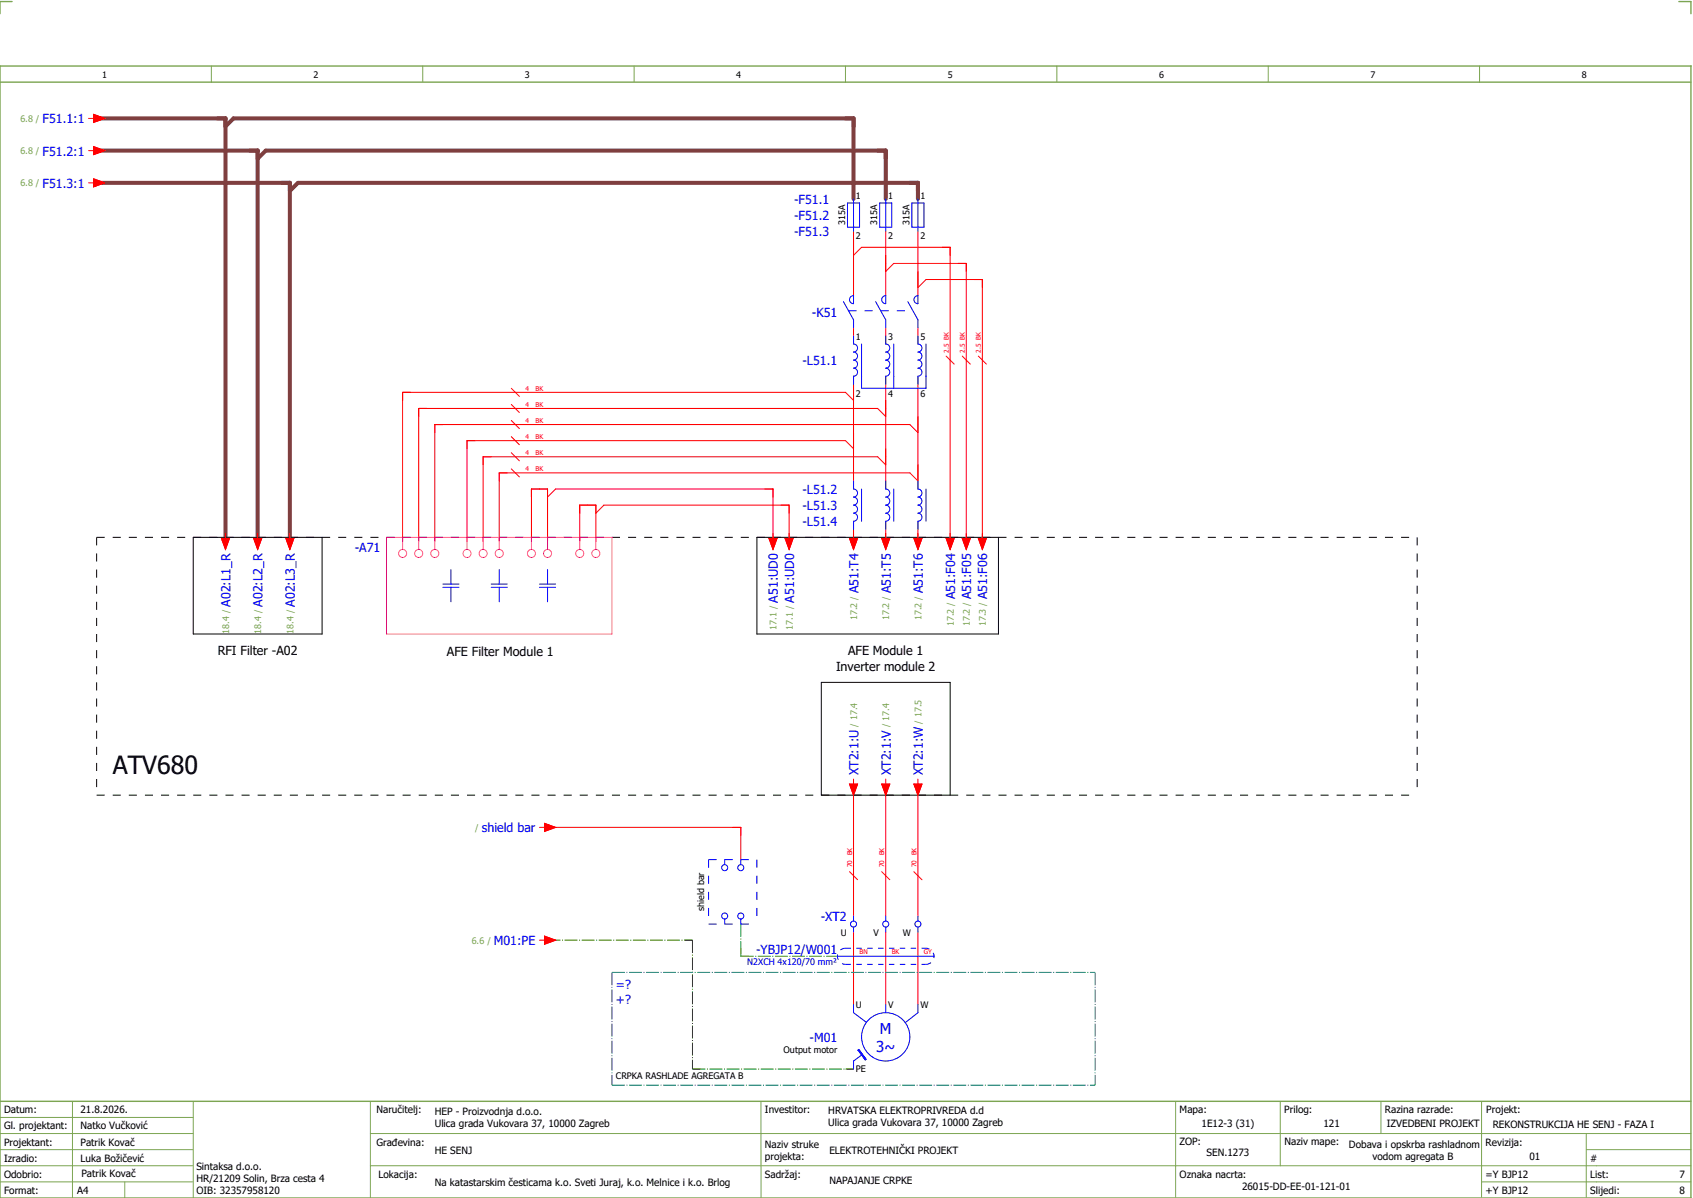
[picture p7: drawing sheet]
<svg xmlns="http://www.w3.org/2000/svg" width="421mm" height="297mm" viewBox="0 0 421 297" stroke-linecap="round" stroke-linejoin="round" font-family="sans-serif">
<path d="M0 16.4h420v281h-420zM3 .4h-3v3M417 .4h3v3M0 20.4h420M0 273.4h420" fill="none" stroke="#7ca552" stroke-width=".35"/>
<g fill="none" stroke="#7ca552" stroke-width=".25">
<path d="M52.5 16.4v4M105 16.4v4M157.5 16.4v4M210 16.4v4M262.5 16.4v4M315 16.4v4M367.5 16.4v4M0 277.4h48M18 273.4v24M48 273.4v24M92 273.4v24M189 273.4v24"/>
<path d="M292 273.4v23.8M318 273.4v16M343 273.4v8M368 273.4v23.8M0 281.4h48M0 285.4h47.8M0 293.4h47.8M31 293.4v4M47.8 289.4h-47.8M92 281.4h328M92 289.4h328M368 293.4h52"/>
<path d="M394 285.4h26M394 281.4v15.8"/>
</g>
<path d="M24 37.4h40v97M24 29.4h32v105M56 31.4l2-2h154v20M64 39.4l2-2h154v12M24 45.4h48v89M72 47.4l2-2h154v4" fill="none" stroke="#7f3f3f" stroke-width="1"/>
<path d="M136 233.4h36M170 233.4h2M172 233.4v32M172 233.4v2M172 265.4h40M172 263.4v2M172 265.4h2M210 265.4h2M212 263.4v2" fill="none" stroke="#008000" stroke-width=".25" stroke-dasharray="3.2 .4 .3 .4" stroke-linecap="butt"/>
<path d="M184 237.4h24M184 229.4v8M184 235.4v2M184 237.4h2" fill="none" stroke="#00be00" stroke-width=".25" stroke-dasharray="3.2 .4 .3 .4" stroke-linecap="butt"/>
<g fill="none" stroke="#f00" stroke-width=".25">
<path d="M22 29.4h1.2M22 37.4h1.2M23.2 28.4l2.8 1-2.8 1zM23.2 36.4l2.8 1-2.8 1zM22 45.4h1.2M23.2 44.4l2.8 1-2.8 1zM212 57.4v16M220 57.4v16M228 57.4v16M212 63.4l2-2h22v73M220 67.4l2-2h18v69M228 71.4l2-2h14v65"/>
<path d="M127 96.4l2 2M212 81.4v4M212 93.4v28M212 99.4l-2-2h-110v37M220 81.4v4M220 93.4v28M228 81.4v4M228 93.4v28M235 88.4l2 2M239 88.4l2 2M243 88.4l2 2M127 116.4l2 2"/>
<path d="M127 112.4l2 2M127 108.4l2 2M127 104.4l2 2M127 100.4l2 2M212 111.4l-2-2h-94v25M220 103.4l-2-2h-114v33M220 115.4l-2-2h-98v21M228 107.4l-2-2h-118v29M228 119.4l-2-2h-102v17M55 133.6h2l-1 2.8zM56 132.4v1.2M63 133.6h2l-1 2.8z"/>
<path d="M64 132.4v1.2M71 133.6h2l-1 2.8zM72 132.4v1.2M132 134.4v-13h4v13M136 123.4l2-2h54v13M144 134.4v-9h4v9M148 127.4l2-2h46v9M191 133.6h2l-1 2.8zM195 133.6h2l-1 2.8zM211 133.6h2l-1 2.8zM212 129.4v5M219 133.6h2l-1 2.8z"/>
<path d="M220 129.4v5M227 133.6h2l-1 2.8zM228 129.4v5M235 133.6h2l-1 2.8zM239 133.6h2l-1 2.8zM243 133.6h2l-1 2.8zM211 194.6h2l-1 2.8zM212 193.4v1.2M212 196.4v31M219 194.6h2l-1 2.8zM220 193.4v1.2M220 196.4v31"/>
<path d="M227 194.6h2l-1 2.8zM228 193.4v1.2M228 196.4v31M134 205.4h1.3M135.3 204.4l2.7 1-2.7 1zM136 205.4h48v8M211 216.4l2 2M219 216.4l2 2M227 216.4l2 2M134 233.4h1.3M135.3 232.4l2.7 1-2.7 1zM212 231.4v18"/>
<path d="M220 231.4v18M228 231.4v18"/>
</g>
<path d="M210.8 77.1h16M176 213.4h12M176 213.4v16M188 213.4v16M176 229.4h12" fill="none" stroke="#00f" stroke-width=".25" stroke-dasharray="2 2" stroke-linecap="butt"/>
<g fill="none" stroke="#00f" stroke-width=".25">
<path d="M210.5 50.4h3v6h-3zM212 49.4v8M218.5 50.4h3v6h-3zM220 49.4v8M226.5 50.4h3v6h-3zM228 49.4v8M209.5 74.9l2.5 4.5v2M211.3 73.7l.7-.3v2a1 1 0 0 1-.9-.6 1 1 0 0 1 .2-1.1zM217.5 74.9l2.5 4.5v2M219.3 73.7l.7-.3v2a1 1 0 0 1-.9-.6 1 1 0 0 1 .2-1.1zM225.5 74.9l2.5 4.5v2M227.3 73.7l.7-.3v2a1 1 0 0 1-.9-.6 1 1 0 0 1 .2-1.1z"/>
<path d="M212 83.4v2a1 1 0 0 1 1 1 1 1 0 0 1-1 1 1 1 0 0 1 1 1 1 1 0 0 1-1 1 1 1 0 0 1 1 1 1 1 0 0 1-1 1 1 1 0 0 1 1 1 1 1 0 0 1-1 1v2M214 85.4v11h16v-11M220 83.4v2a1 1 0 0 1 1 1 1 1 0 0 1-1 1 1 1 0 0 1 1 1 1 1 0 0 1-1 1 1 1 0 0 1 1 1 1 1 0 0 1-1 1 1 1 0 0 1 1 1 1 1 0 0 1-1 1v2M222 85.4v11M228 83.4v2a1 1 0 0 1 1 1 1 1 0 0 1-1 1 1 1 0 0 1 1 1 1 1 0 0 1-1 1 1 1 0 0 1 1 1 1 1 0 0 1-1 1 1 1 0 0 1 1 1 1 1 0 0 1-1 1v2M212 119.4v2a1 1 0 0 1 1 1 1 1 0 0 1-1 1 1 1 0 0 1 1 1 1 1 0 0 1-1 1 1 1 0 0 1 1 1 1 1 0 0 1-1 1 1 1 0 0 1 1 1 1 1 0 0 1-1 1v2M220 119.4v2a1 1 0 0 1 1 1 1 1 0 0 1-1 1 1 1 0 0 1 1 1 1 1 0 0 1-1 1 1 1 0 0 1 1 1 1 1 0 0 1-1 1 1 1 0 0 1 1 1 1 1 0 0 1-1 1v2M228 119.4v2a1 1 0 0 1 1 1 1 1 0 0 1-1 1 1 1 0 0 1 1 1 1 1 0 0 1-1 1 1 1 0 0 1 1 1 1 1 0 0 1-1 1 1 1 0 0 1 1 1 1 1 0 0 1-1 1v2M214 121.4v8M222 121.4v8M230 121.4v8M110 145h4"/>
<path d="M110 145.8h4M112 141.4v3.6M112 145.8v3.6M122 145h4M122 145.8h4M124 141.4v3.6M124 145.8v3.6M134 145h4M134 145.8h4M136 141.4v3.6M136 145.8v3.6M180 213.4v1.2"/>
<path d="M184 213.4v1.2M180 228.1v1.3M184 228.1v1.3M208 237.4h24M212 227.4v1.2M212 230.1v1.3M220 227.4v1.2M220 230.1v1.3M228 227.4v1.2M228 230.1v1.3M212 249.4v2l3.2 2.4M220 249.4v2"/>
<path d="M228 249.4v2l-3.2 2.5M213.1 260.7l.2-.2 1.8 2.4-.2 .2zM214.2 261.7l-2.2 1.7v2"/>
<circle cx="180" cy="215.4" r=".75"/>
<circle cx="184" cy="215.4" r=".75"/>
<circle cx="180" cy="227.4" r=".75"/>
<circle cx="184" cy="227.4" r=".75"/>
<circle cx="212" cy="229.4" r=".75"/>
<circle cx="220" cy="229.4" r=".75"/>
<circle cx="228" cy="229.4" r=".75"/>
<circle cx="220" cy="257.4" r="6"/>
</g>
<path d="M24 133.4h328M24 133.4v64M352 133.4v64M24 197.4h328" fill="none" stroke="#000" stroke-width=".25" stroke-dasharray="2 2" stroke-linecap="butt"/>
<path d="M48 133.4h32v24h-32zM188 133.4h60v24h-60zM204 169.4h32v28h-32z" fill="none" stroke="#000" stroke-width=".25"/>
<path d="M152 241.4h120M152 241.4v28M272 241.4v28M152 269.4h120" fill="none" stroke="#007f7f" stroke-width=".25" stroke-dasharray="3.2 .4 .3 .4" stroke-linecap="butt"/>
<path d="M213.1 260.7l.2-.2 1.8 2.4-.2 .2z" fill="#00f" stroke="#00f" stroke-width=".25"/>
<path d="M210 239.4h20M210 235.4h20M210 235.4a2 2 0 0 0-2 2 2 2 0 0 0 2 2M230 239.4a2 2 0 0 0 2-2 2 2 0 0 0-2-2" fill="none" stroke="#00f" stroke-width=".25" stroke-dasharray="1.4 1.4" stroke-linecap="butt"/>
<g fill="none" stroke="#f0f" stroke-width=".25">
<path d="M96 133.4h56v24h-56zM100 133.4v3M104 133.4v3M108 133.4v3M116 133.4v3M120 133.4v3M124 133.4v3M132 133.4v3M136 133.4v3M144 133.4v3M148 133.4v3"/>
<circle cx="100" cy="137.4" r="1"/>
<circle cx="104" cy="137.4" r="1"/>
<circle cx="108" cy="137.4" r="1"/>
<circle cx="116" cy="137.4" r="1"/>
<circle cx="120" cy="137.4" r="1"/>
<circle cx="124" cy="137.4" r="1"/>
<circle cx="132" cy="137.4" r="1"/>
<circle cx="136" cy="137.4" r="1"/>
<circle cx="144" cy="137.4" r="1"/>
<circle cx="148" cy="137.4" r="1"/>
</g>
<g fill="#f00" stroke="#f00" stroke-width=".25">
<path d="M23.2 28.4l2.8 1-2.8 1z"/>
<path d="M23.2 36.4l2.8 1-2.8 1z"/>
<path d="M23.2 44.4l2.8 1-2.8 1z"/>
<path d="M135.3 232.4l2.7 1-2.7 1z"/>
<path d="M135.3 204.4l2.7 1-2.7 1z"/>
<path d="M55 133.6h2l-1 2.8z"/>
<path d="M63 133.6h2l-1 2.8z"/>
<path d="M71 133.6h2l-1 2.8z"/>
<path d="M211 133.6h2l-1 2.8z"/>
<path d="M219 133.6h2l-1 2.8z"/>
<path d="M227 133.6h2l-1 2.8z"/>
<path d="M191 133.6h2l-1 2.8z"/>
<path d="M195 133.6h2l-1 2.8z"/>
<path d="M235 133.6h2l-1 2.8z"/>
<path d="M239 133.6h2l-1 2.8z"/>
<path d="M243 133.6h2l-1 2.8z"/>
<path d="M211 194.6h2l-1 2.8z"/>
<path d="M219 194.6h2l-1 2.8z"/>
<path d="M227 194.6h2l-1 2.8z"/>
</g>
<text font-size="6.2" x="28" y="192.1">ATV680</text>
<g font-size="3.7" fill="#00f">
<text x="218.6" y="256.6">M</text>
<text x="217.6" y="261.1">3~</text>
</g>
<g font-size="3.1" fill="#00f">
<text x="10.6" y="30.6">F51.1:1</text>
<text x="10.6" y="38.6">F51.2:1</text>
<text x="10.6" y="46.6">F51.3:1</text>
<text x="197.2" y="50.6">-F51.1</text>
<text x="197.2" y="54.6">-F51.2</text>
<text x="197.2" y="58.6">-F51.3</text>
<text x="201.7" y="78.6">-K51</text>
<text x="199.3" y="90.6">-L51.1</text>
<text x="199.3" y="122.6">-L51.2</text>
<text x="199.3" y="126.6">-L51.3</text>
<text x="199.3" y="130.6">-L51.4</text>
<text x="88.1" y="137">-A71</text>
<text x="193.2" y="149.6" transform="rotate(-90 193.2 149.6)">A51:UD0</text>
<text x="197.2" y="149.6" transform="rotate(-90 197.2 149.6)">A51:UD0</text>
<text x="213.2" y="147.3" transform="rotate(-90 213.2 147.3)">A51:T4</text>
<text x="221.2" y="147.3" transform="rotate(-90 221.2 147.3)">A51:T5</text>
<text x="229.2" y="147.3" transform="rotate(-90 229.2 147.3)">A51:T6</text>
<text x="237.2" y="148.8" transform="rotate(-90 237.2 148.8)">A51:F04</text>
<text x="241.2" y="148.8" transform="rotate(-90 241.2 148.8)">A51:F05</text>
<text x="245.2" y="148.8" transform="rotate(-90 245.2 148.8)">A51:F06</text>
<text x="57.2" y="150.6" transform="rotate(-90 57.2 150.6)">A02:L1_R</text>
<text x="65.2" y="150.6" transform="rotate(-90 65.2 150.6)">A02:L2_R</text>
<text x="73.2" y="150.6" transform="rotate(-90 73.2 150.6)">A02:L3_R</text>
<text x="213.2" y="192.4" transform="rotate(-90 213.2 192.4)">XT2:1:U</text>
<text x="221.2" y="192.4" transform="rotate(-90 221.2 192.4)">XT2:1:V</text>
<text x="229.2" y="192.4" transform="rotate(-90 229.2 192.4)">XT2:1:W</text>
<text x="119.7" y="206.6">shield bar</text>
<text x="203.9" y="228.6">-XT2</text>
<text x="122.7" y="234.6">M01:PE</text>
<text x="187.8" y="236.8">-YBJP12/W001</text>
<text x="153" y="245.5">=?</text>
<text x="153" y="249.3">+?</text>
<text x="201.1" y="258.6">-M01</text>
</g>
<g font-size="3.1">
<text x="54.1" y="162.6">RFI Filter -A02</text>
<text x="111" y="162.8">AFE Filter Module 1</text>
<text x="207.6" y="166.6">Inverter module 2</text>
<text x="210.6" y="162.6">AFE Module 1</text>
</g>
<g font-size="2.5">
<text x="1" y="276.4">Datum:</text>
<text x="1" y="280.4">Gl. projektant:</text>
<text x="20" y="276.4">21.8.2026.</text>
<text x="20" y="280.4">Natko Vučković</text>
<text x="93.5" y="276.4">Naručitelj:</text>
<text x="108" y="276.9">HEP - Proizvodnja d.o.o.</text>
<text x="108" y="279.9">Ulica grada Vukovara 37, 10000 Zagreb</text>
<text x="190" y="276.4">Investitor:</text>
<text x="205.7" y="276.6">HRVATSKA ELEKTROPRIVREDA d.d</text>
<text x="205.7" y="279.6">Ulica grada Vukovara 37, 10000 Zagreb</text>
<text x="293" y="276.4">Mapa:</text>
<text x="298.4" y="279.9">1E12-3 (31)</text>
<text x="319" y="276.4">Prilog:</text>
<text x="328.7" y="279.9">121</text>
<text x="344" y="276.4">Razina razrade:</text>
<text x="344.4" y="279.9">IZVEDBENI PROJEKT</text>
<text x="369.2" y="276.3">Projekt:</text>
<text x="370.8" y="279.9">REKONSTRUKCIJA HE SENJ - FAZA I</text>
<text x="1" y="284.4">Projektant:</text>
<text x="20" y="284.4">Patrik Kovač</text>
<text x="93.5" y="284.4">Građevina:</text>
<text x="108" y="286.4">HE SENJ</text>
<text x="190" y="284.9">Naziv struke</text>
<text x="190" y="287.9">projekta:</text>
<text x="206" y="286.5">ELEKTROTEHNIČKI PROJEKT</text>
<text x="293" y="284.3">ZOP:</text>
<text x="299.7" y="286.9">SEN.1273</text>
<text x="319" y="284.3">Naziv mape:</text>
<text x="335.1" y="285">Dobava i opskrba rashladnom</text>
<text x="340.9" y="288">vodom agregata B</text>
<text x="369" y="284.4">Revizija:</text>
<text x="379.9" y="287.9">01</text>
<text x="1" y="288.4">Izradio:</text>
<text x="1" y="292.4">Odobrio:</text>
<text x="20" y="288.4">Luka Božičević</text>
<text x="20.2" y="292.3">Patrik Kovač</text>
<text x="48.8" y="290.4">Sintaksa d.o.o.</text>
<text x="48.8" y="293.4">HR/21209 Solin, Brza cesta 4</text>
<text x="94" y="292.4">Lokacija:</text>
<text x="190" y="292.4">Sadržaj:</text>
<text x="206" y="293.9">NAPAJANJE CRPKE</text>
<text x="293" y="292.4">Oznaka nacrta:</text>
<text x="369" y="292.4">=Y BJP12</text>
<text x="395" y="292.4">List:</text>
<text x="395" y="288.4">#</text>
<text x="417.1" y="292.4">7</text>
<text x="1" y="296.4">Format:</text>
<text x="19.2" y="296.4">A4</text>
<text x="48.8" y="296.4">OIB: 32357958120</text>
<text x="108" y="294.4">Na katastarskim česticama k.o. Sveti Juraj, k.o. Melnice i k.o. Brlog</text>
<text x="308.5" y="295.4">26015-DD-EE-01-121-01</text>
<text x="369" y="296.4">+Y BJP12</text>
<text x="395" y="296.4">Slijedi:</text>
<text x="417.1" y="296.4">8</text>
</g>
<g font-size="2.2">
<text x="25.4" y="19.4">1</text>
<text x="77.9" y="19.4">2</text>
<text x="130.4" y="19.4">3</text>
<text x="182.9" y="19.4">4</text>
<text x="235.4" y="19.4">5</text>
<text x="287.9" y="19.4">6</text>
<text x="340.4" y="19.4">7</text>
<text x="392.9" y="19.4">8</text>
<text x="212.6" y="49.3">1</text>
<text x="220.6" y="49.3">1</text>
<text x="228.6" y="49.3">1</text>
<text x="209.9" y="55.9" transform="rotate(-90 209.9 55.9)">315A</text>
<text x="212.6" y="59.2">2</text>
<text x="217.9" y="55.9" transform="rotate(-90 217.9 55.9)">315A</text>
<text x="220.6" y="59.2">2</text>
<text x="225.9" y="55.9" transform="rotate(-90 225.9 55.9)">315A</text>
<text x="228.6" y="59.2">2</text>
<text x="212.6" y="84.3">1</text>
<text x="220.6" y="84.3">3</text>
<text x="228.6" y="84.3">5</text>
<text x="212.6" y="98.6">2</text>
<text x="220.6" y="98.6">4</text>
<text x="228.6" y="98.6">6</text>
<text x="174.9" y="226.2" transform="rotate(-90 174.9 226.2)">shield bar</text>
<text x="208.8" y="232.3">U</text>
<text x="217" y="232.3">V</text>
<text x="224.3" y="232.3">W</text>
<text x="212.6" y="250.3">U</text>
<text x="220.6" y="250.3">V</text>
<text x="228.6" y="250.3">W</text>
<text x="194.6" y="261.5">Output motor</text>
<text x="153" y="267.9">CRPKA RASHLADE AGREGATA B</text>
<text x="212.6" y="266.2">PE</text>
</g>
<g font-size="2.2" fill="#7ca552">
<text x="5.1" y="30.3">6.8 /</text>
<text x="5.1" y="38.3">6.8 /</text>
<text x="5.1" y="46.3">6.8 /</text>
<text x="212.9" y="154" transform="rotate(-90 212.9 154)">17.2 /</text>
<text x="220.9" y="154" transform="rotate(-90 220.9 154)">17.2 /</text>
<text x="228.9" y="154" transform="rotate(-90 228.9 154)">17.2 /</text>
<text x="236.9" y="155.5" transform="rotate(-90 236.9 155.5)">17.2 /</text>
<text x="240.9" y="155.5" transform="rotate(-90 240.9 155.5)">17.2 /</text>
<text x="244.9" y="155.5" transform="rotate(-90 244.9 155.5)">17.3 /</text>
<text x="56.9" y="157.3" transform="rotate(-90 56.9 157.3)">18.4 /</text>
<text x="64.9" y="157.3" transform="rotate(-90 64.9 157.3)">18.4 /</text>
<text x="72.9" y="157.3" transform="rotate(-90 72.9 157.3)">18.4 /</text>
<text x="192.9" y="156.3" transform="rotate(-90 192.9 156.3)">17.1 /</text>
<text x="196.9" y="156.3" transform="rotate(-90 196.9 156.3)">17.1 /</text>
<text x="228.9" y="179.6" transform="rotate(-90 228.9 179.6)">/ 17.5</text>
<text x="212.9" y="180.4" transform="rotate(-90 212.9 180.4)">/ 17.4</text>
<text x="220.9" y="180.6" transform="rotate(-90 220.9 180.6)">/ 17.4</text>
<text x="118.1" y="206.3">/</text>
<text x="117.2" y="234.3">6.6 /</text>
</g>
<text font-size="2.2" fill="#00f" x="185.6" y="239.6">N2XCH 4x120/70 mm²</text>
<g font-size="1.6" fill="#f00">
<text x="235.6" y="87.5" transform="rotate(-90 235.6 87.5)">2.5 BK</text>
<text x="239.6" y="87.5" transform="rotate(-90 239.6 87.5)">2.5 BK</text>
<text x="243.6" y="87.5" transform="rotate(-90 243.6 87.5)">2.5 BK</text>
<text x="130.6" y="101">4</text>
<text x="130.6" y="97">4</text>
<text x="133" y="101">BK</text>
<text x="133" y="97">BK</text>
<text x="130.6" y="105">4</text>
<text x="133" y="105">BK</text>
<text x="130.6" y="113">4</text>
<text x="130.6" y="109">4</text>
<text x="133" y="113">BK</text>
<text x="133" y="109">BK</text>
<text x="130.6" y="117">4</text>
<text x="133" y="117">BK</text>
<text x="211.6" y="215.3" transform="rotate(-90 211.6 215.3)">70</text>
<text x="211.6" y="212.3" transform="rotate(-90 211.6 212.3)">BK</text>
<text x="219.6" y="215.3" transform="rotate(-90 219.6 215.3)">70</text>
<text x="219.6" y="212.3" transform="rotate(-90 219.6 212.3)">BK</text>
<text x="227.6" y="215.3" transform="rotate(-90 227.6 215.3)">70</text>
<text x="227.6" y="212.3" transform="rotate(-90 227.6 212.3)">BK</text>
<text x="213.5" y="236.9">BN</text>
<text x="221.5" y="236.9">BK</text>
<text x="229.5" y="236.9">GY</text>
</g>
</svg>
